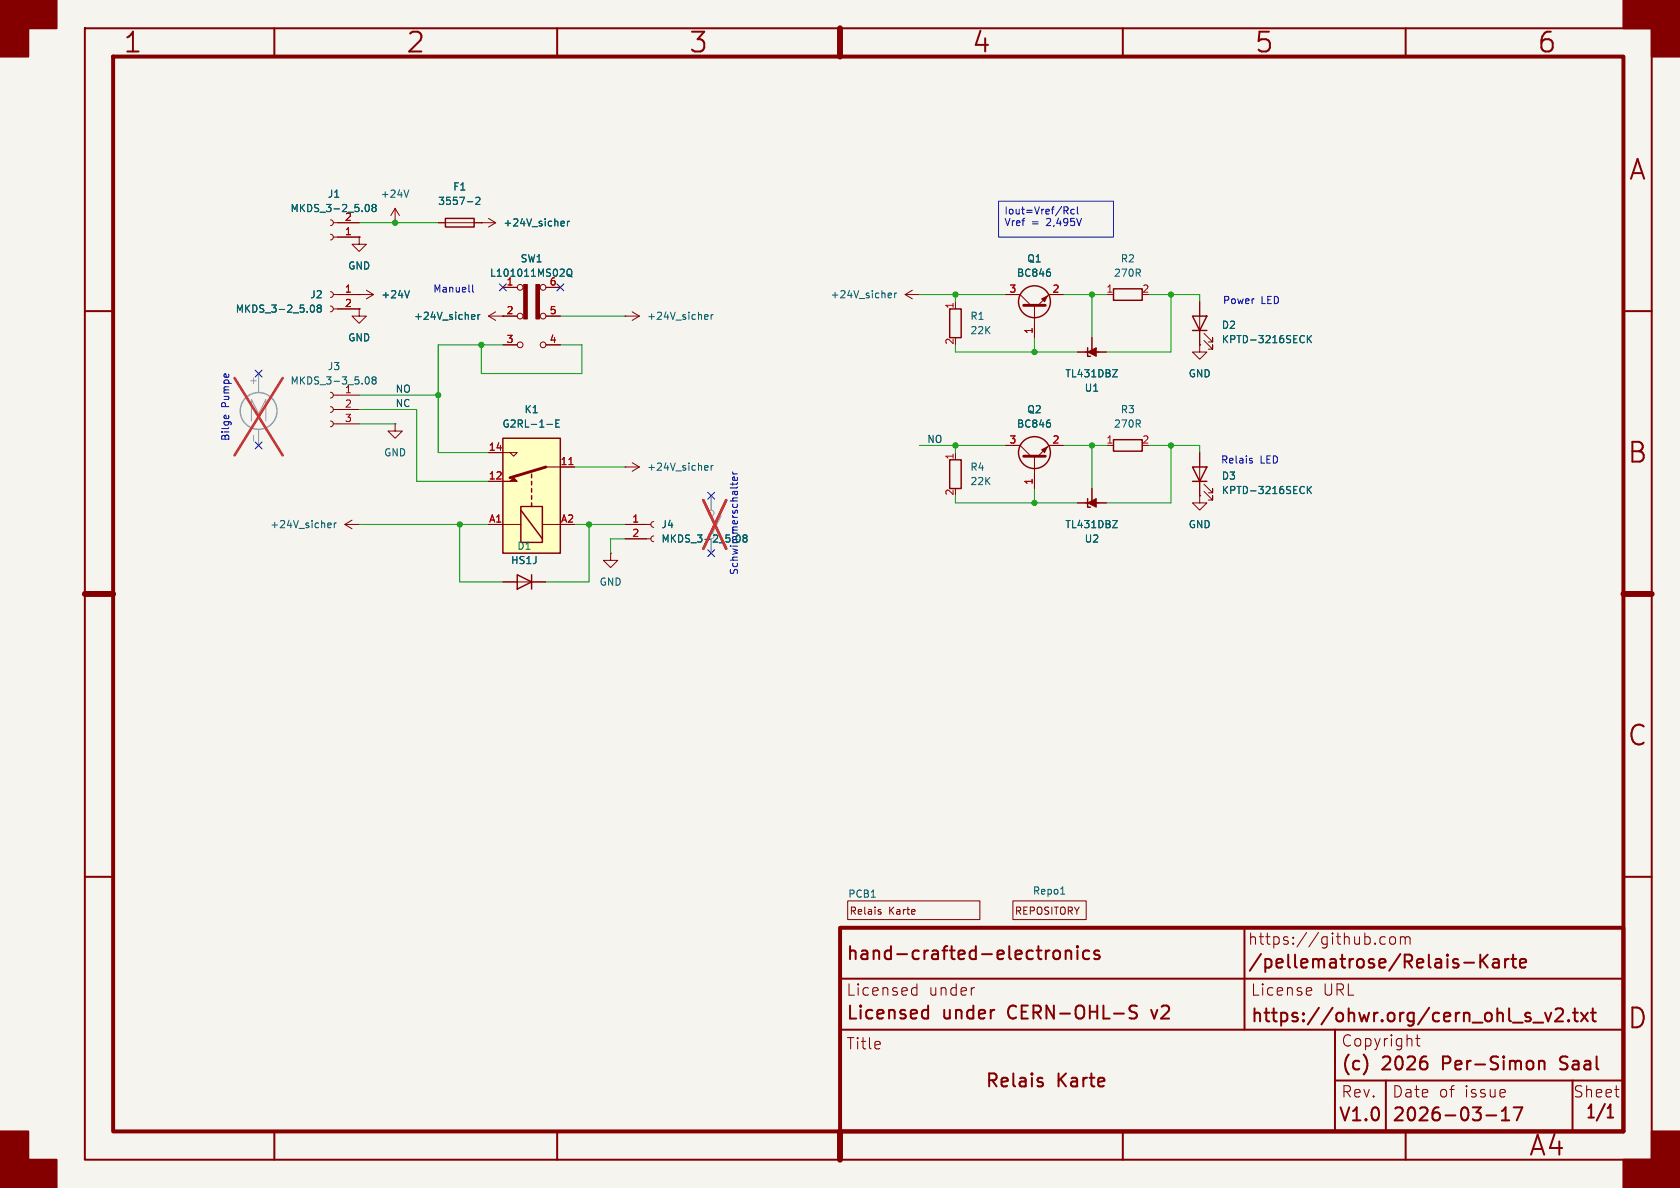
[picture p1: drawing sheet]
<svg xmlns="http://www.w3.org/2000/svg" width="297mm" height="210mm" viewBox="0 0 297 210" stroke-linecap="round" stroke-linejoin="round" font-family="sans-serif">
<path d="M0 0h297v210h-297z" fill="#f5f4ef" stroke="#f5f4ef" stroke-width=".18"/>
<g fill="none" stroke="#840000" stroke-width=".35">
<path d="M15 5h277v200h-277zM48.5 5v5M98.5 5v5M148.5 5v5M198.5 5v5M248.5 5v5M15 55h5M287 55h5M15 105h5M287 105h5M15 155h5M287 155h5"/>
<path d="M148.5 173h138.5M163.2 179.9l.2 .2 .7-.2M163.2 178.6l.2-.1 .7 .1M164.1 177.8v2.3M184.9 168v1.6M185.5 168a.59 .59 0 0 0-.6 .5M186.4 168.1a.62 .62 0 0 1 1 .4v.6a.62 .62 0 0 1-.6 .5 .62 .62 0 0 1-.6-.5v-.6zM188.4 168.2a.57 .57 0 0 1 1 .1v1.3M188.4 168v1.6M190.5 167.3v.2M190.5 168v1.6M190.5 167.3l-.1 .1 .1 .1"/>
<path d="M190.5 167.3l.1 .1-.1 .1M192.6 168.1l-.7-.1-.4 .5v.6l.2 .3 .2 .2 .7-.2M194.3 168.1l-.5-.1-.4 .3 .1 .4 .8 .2 .1 .2-.1 .3-.2 .2-.7-.2M201 177.9l-.9-.1a.56 .56 0 0 0-.4 .5 .56 .56 0 0 0 .4 .5 .84 .84 0 0 1 .9 .6 .59 .59 0 0 1-.4 .7l-.9-.2M203.5 178.5l.6 1.6M220 164v18M258.8 170.2h1.8M261.7 168.8v2.3M262 169.7l1 1.4M263 168.8l-1.3 1.3M264 169.6l.2-.1 .7 .1 .1 .2v1.3M265 170.1l-.8 .1a.45 .45 0 0 0-.3 .4 .45 .45 0 0 0 .3 .5l.8-.2"/>
<path d="M266.1 169.5v1.6M266.7 169.5a.59 .59 0 0 0-.6 .5M267.2 169.5h.8M267.5 168.8v1.9l.1 .2 .4 .2M268.7 170.3l1.1-.2-.1-.5-.7-.1-.3 .3 .1 1.1 .2 .2 .7-.2M270 179.8l.5 .1 .1 .3-.3 .4h-.4M270 179l.5 .1M273.1 179l.6 1.6 .5-1.6M275 178.5l.3-.2h.6a.62 .62 0 0 1 .3 .9l-1.3 1.4h1.4M278.1 179h.9M278.4 178.3v1.9l.1 .2 .5 .2M279.5 179l1.2 1.6"/>
<path d="M280.7 179l-1.2 1.6M281.3 179h.8M281.6 178.3v1.9l.1 .2 .4 .2M148.5 182h138.5M183.7 191.3l.6 .1 .1 .3-.3 .4h-.5M183.7 190.5l.6 .1M236 191h51M236 182v18M241.6 187.4l.1 .6-.1 .9M245 191v9M262.8 197.2h1.7M265.5 198.1h1.3"/>
<path d="M265.5 196.4l.7-.6v2.3M267.6 195.8h1.5l-1 2.3M271.1 180.8h1.7M272.1 187.5v1.6M272.1 187.7a.57 .57 0 0 1 1 .1v1.3M275.8 188.9l.3 .2M276 186.9a.53 .53 0 0 0 0 .8M277.3 180.3l.1 .1-.1 .2M277.3 180.3l-.1 .1 .1 .2M277.3 180.3v.3M278 191v9M284.2 197.6h1"/>
<path d="M284.2 195.9l.5-.6v2.3M48.5 200v5M98.5 200v5M148.5 200v5M198.5 200v5M248.5 200v5"/>
</g>
<path d="M20 10h267v190h-267zM148.5 164h138.5v36h-138.5z" fill="none" stroke="#840000" stroke-width=".7"/>
<path d="M148.5 5v5M15 105h5M287 105h5M148.5 200v5" fill="none" stroke="#840000" stroke-width="1.1"/>
<g fill="#840000" stroke="#840000" stroke-width=".35">
<path d="M0 0h10v5h-5v5h-5z"/>
<path d="M0 200h5v5h5v5h-10z"/>
<path d="M287 0h10v10h-5v-5h-5z"/>
<path d="M292 200h5v10h-10v-5h5z"/>
</g>
<g fill="none" stroke="#840000" stroke-width=".18">
<path d="M58.4 38.9l.4 .1 .1 .4-.1 .3-.4 .2M58.9 39.4h4.6M69.8 39.4h.1M69.8 36.8l.8 1.3M69.8 36.8l-.7 1.3M69.8 36.8v2.6M77.5 39.4h10.1M85.1 39.4h.1M86.4 38.6l1.2 .8M87.6 39.4l-1.2 .7M58.4 51.6l.4 .1 .1 .4-.1 .3-.4 .2M58.4 54.1l.4 .2 .1 .3-.1 .4-.4 .1"/>
<path d="M58.4 41.4l.4 .2 .1 .3-.1 .4-.4 .1M58.9 52.1h7.1M58.9 54.6h4.6M58.9 41.9h4.6M63.5 54.6v1.3h-1.3l1.3 1.3 1.3-1.3h-1.3M63.5 54.6h.1M63.5 41.9v1.3h-1.3l1.3 1.3 1.3-1.3h-1.3M63.5 41.9h.1M63.5 52.1h.1M64.8 51.3l1.2 .8M66 52.1l-1.2 .7M86.4 55.9h5"/>
<path d="M86.4 55.9l1.2 .7M87.6 55.1l-1.2 .8M88.9 50.8h2.5M96.5 50.8h2.6M96.5 55.9h2.6M110.5 55.9h.1M110.5 55.9h2.5M111.8 55.1l1.2 .8M113 55.9l-1.2 .7M160 52.1l1.3 .7M160 52.1h2.6M161.3 51.3l-1.3 .8"/>
<path d="M162.6 52.1h.1M168.9 53.3v1.3M177.8 52.1h2.5l1.9 1.9M182.9 54v5.7M188 52.1h-2.6l-1.9 1.9M193 59.7v2.5M195.6 52.1h1.2M212.1 53.3v7.7M212.9 58.9l1.5 1.6v-.8v.8h-.8M58.4 69.3l.4 .2 .1 .4-.1 .3-.4 .2M58.4 71.9l.4 .1 .1 .4-.1 .3-.4 .2M58.4 74.4l.4 .2 .1 .3-.1 .4-.4 .1"/>
<path d="M58.9 69.9h4.6M58.9 72.4h4.6M58.9 74.9h4.6M69.8 74.9v1.3h1.3l-1.3 1.3-1.2-1.3h1.2M69.8 74.9h.1M88.9 61h2.5M96.5 61h2.6M177.8 78.7h2.5l1.9 1.9M188 78.7h-2.6l-1.9 1.9M190.5 62.2h5.1M191.8 62.2h2.5M195.6 78.7h1.2"/>
<path d="M212.1 61v1.2h-1.3l1.3 1.3 1.3-1.3h-1.3M212.1 61h.1M212.9 60.2l1.5 1.5v-.7v.7h-.8M61 92.7l1.2 .8M61 92.7h2.5M62.2 91.9l-1.2 .8M63.5 92.7h.1M107.9 97.8v1.3h-1.2l1.2 1.2 1.3-1.2h-1.3M107.9 97.8h.1M110.5 82.6h.1M110.5 82.6h2.5M111.8 81.8l1.2 .8"/>
<path d="M113 82.6l-1.2 .7M168.9 80v1.3M182.9 80.6v5.8M190.5 88.9h5.1M191.8 88.9h2.5M193 86.4v2.5M212.1 87.6v1.3h-1.3l1.3 1.3 1.3-1.3h-1.3M212.1 87.6h.1M212.1 80v7.6M212.9 86.9l1.5 1.5v-.8v.8h-.8M212.9 85.6l1.5 1.5v-.7v.7h-.8M88.9 102.9h7.6"/>
<path d="M149.9 159.3h23.3v3.3h-23.3zM179.1 159.3h12.9v3.3h-12.9zM155.4 161.2l.3 .1 .1 .1-.2 .2h-.2M155.4 160.8h.3M161.3 175.8l.2 .1 .6-.1M161.3 174.7l.2-.1 .6 .1M162.1 173.9v2M172.1 174.6h.2M231.2 174.6l.6 .1 .1 .4-1 .2M231.8 175.8l-.6 .1M244.9 165.7l-.6-.1-.3 .4v.5l.1 .3 .2 .1 .6-.1M245.8 165.8a.54 .54 0 0 1 .5-.2 .54 .54 0 0 1 .4 .4v.5a.54 .54 0 0 1-.5 .4 .54 .54 0 0 1-.5-.4z"/>
<path d="M247.6 165.8a.5 .5 0 0 1 .8 .1M247.6 165.6v1.3M248.4 165.9l.3-.3 .5 .1 .1 1.2M248.4 165.9v1M250.3 183.6h.7M250.6 182.9v1.7l.1 .2 .3 .1M285.5 192.6h.7M286 193.9h.2"/>
<circle cx="91.9" cy="50.8" r=".51"/>
<circle cx="91.9" cy="55.9" r=".51"/>
<circle cx="96" cy="55.9" r=".51"/>
<circle cx="96" cy="50.8" r=".51"/>
<circle cx="91.9" cy="61" r=".51"/>
<circle cx="96" cy="61" r=".51"/>
</g>
<g fill="none" stroke="#006464" stroke-width=".18">
<path d="M64.9 36.1a.68 .68 0 0 1 .4 .7 .68 .68 0 0 1-.4 .6M66 36.7l-.2-.3 .2-.3h.3l.2 .3-.2 .3M66 36.7l-.2 .2v.4l.2 .1 .4-.1 .1-.1v-.3l-.2-.2M66 36.7h.3M72.3 33.6l-.5 1.3M82.6 35.7h1M84.1 35l.5-.1 .2 .3-.7 .9h.7M99.4 39.1l.3 .1 .1 .2-.6 .1M99.7 39.9h-.3M100.3 39.1v.8M100.7 39.1l-.4 .2M55.2 53.9a.68 .68 0 0 1 .4 .7 .68 .68 0 0 1-.4 .6"/>
<path d="M56.3 54.5l-.2-.3 .2-.3h.3l.2 .3-.2 .3M56.3 54.5l-.2 .2v.4l.2 .1 .4-.1 .1-.2v-.2l-.2-.2M56.3 54.5h.3M72.4 51.4l-.4 1.2M83.5 55.6l.4 .1 .1 .2-.7 .1M83.9 56.4l-.4 .1M84.5 55.6v.9M84.9 55.6l-.4 .3M100.3 47.8l.2-.2a.43 .43 0 0 1 .6 .4v.4a.42 .42 0 0 1-.4 .5 .42 .42 0 0 1-.5-.5zM100.5 48.5l.6 .5M124.8 55.6l.3 .1 .1 .2-.6 .1M125.1 56.4l-.3 .1"/>
<path d="M125.7 55.6v.9M126.1 55.6l-.4 .3M157.2 51.8l.4 .1v.2l-.6 .1M157.6 52.6h-.4M158.2 51.8v.8M158.5 51.8l-.3 .2M185.6 48.1l.1 .2-.1 .5M230.5 59.4h.1M231.1 59.3v1.3M231.3 59.9l.6 .7M231.9 59.3l-.8 .7M64.9 66.6a.68 .68 0 0 1 .4 .7 .68 .68 0 0 1-.4 .6"/>
<path d="M66 67.2l-.2-.3 .2-.3h.3l.2 .3-.2 .3M66 67.2l-.2 .2v.4l.2 .1 .4-.1 .1-.2v-.2l-.2-.2M66 67.2h.3M185.6 74.8l.1 .2-.1 .4M196.7 65.3h.8l-.8 1.3h.8M230.6 60.5h-.1M58.1 92.4l.4 .1 .1 .2-.7 .2M58.5 93.2l-.4 .1M59.1 92.4v.9M59.5 92.4l-.4 .3M124.8 82.3h.3l.1 .3-.6 .1M125.1 83.1h-.3"/>
<path d="M125.7 82.3v.8M126.1 82.3l-.4 .2M196.7 92h.8l-.8 1.3h.8M230.5 86l.1 .1M230.6 87.1l-.1 .1M231.1 86v1.3M231.3 86.5l.6 .8M231.9 86l-.8 .7M187.5 158.1h.7"/>
</g>
<g fill="#840000" stroke="#840000" stroke-width=".18">
<path d="M192.3 62.2l1.5-.7v1.5z"/>
<path d="M184.1 52.8l1.1-.5-.5 1z"/>
<path d="M184.1 79.5l1.1-.5-.5 1z"/>
<path d="M92.6 50.3h.6v6.1h-.6z"/>
<path d="M94.7 50.3h.7v6.1h-.7z"/>
<path d="M192.3 88.9l1.5-.8v1.6z"/>
</g>
<g fill="none" stroke="#840000" stroke-width=".25">
<path d="M78.7 38.6h5.1v1.5h-5.1zM167.9 54.6h2v5.1h-2zM196.8 51.1h5.1v2h-5.1zM210.8 55.9h2.6l-1.3 2.5zM210.8 58.4h2.6M192.3 61.5v1.5h.5M196.8 77.7h5.1v2.1h-5.1zM167.9 81.3h2v5.1h-2zM192.3 88.1v1.6h.5M210.8 82.6h2.6l-1.3 2.5zM210.8 85.1h2.6M91.4 101.6l2.6 1.3-2.6 1.2z"/>
<path d="M94 101.6v2.5"/>
<circle cx="182.9" cy="53.3" r="2.82"/>
<circle cx="182.9" cy="80" r="2.82"/>
</g>
<path d="M181 54h3.8M181 80.6h3.8" fill="none" stroke="#840000" stroke-width=".51"/>
<g fill="none" stroke="#9c9b98" stroke-width=".18">
<path d="M44.4 74.4v-3.8l1.3 2.6 1.3-2.6v3.8M45.7 66v3.4M45.7 75.9v2.8M125.7 87.6v2.6M125.7 95.3v2.5M127.5 91.2l-1.5 3"/>
<circle cx="125.7" cy="90.7" r=".51"/>
</g>
<circle cx="45.7" cy="72.6" r="3.3" fill="none" stroke="#9c9b98" stroke-width=".25"/>
<path d="M44.8 77v1" fill="none" stroke="#939391" stroke-width=".18"/>
<path d="M41.5 66.8l8.5 13.7M50 66.8l-8.5 13.7M124.3 88.4l4.1 8.6M128.4 88.4l-4.1 8.6" fill="none" stroke="#e12e31" stroke-width=".46"/>
<path d="M88.9 77.5h10.2v20.3h-10.2z" fill="#ffffc2"/>
<g fill="none" stroke="#840000" stroke-width=".18">
<path d="M59.7 39.4h3.8M77.5 39.4h1.2M83.8 39.4h1.3M85.1 39.4h.1M59.7 52.1h3.8M59.7 54.6h3.8M59.7 41.9h3.8M63.5 54.6h.1M63.5 41.9h.1M63.5 52.1h.1M88.9 50.8h2.5M88.9 55.9h2.5"/>
<path d="M96.5 50.8h2.6M96.5 55.9h2.6M177.8 52.1h2.5M182.9 57.2v2.5M185.4 52.1h2.6M193 59.7v2.5M212.1 53.3v2.6M212.1 58.4v2.6M88.9 61h2.5M96.5 61h2.6M177.8 78.7h2.5M185.4 78.7h2.6"/>
<path d="M190.5 62.2h5.1M212.1 61h.1M86.4 80h5l-.6 .6-.6-.6M86.4 92.7h5.7M86.4 85.1h2.5M95.9 92.7h3.2M96.5 82.6h5.1M110.5 92.7h4.6M110.5 95.3h4.6M115.6 92.2l-.4 .2-.1 .3 .1 .4 .4 .1M115.6 94.7l-.4 .2-.1 .4 .1 .3 .4 .2M182.9 83.8v2.6"/>
<path d="M190.5 88.9h5.1M193 86.4v2.5M212.1 87.6h.1M212.1 80v2.6M212.1 85.1v2.5M88.9 102.9h2.5M94 102.9h2.5"/>
</g>
<path d="M88.9 77.5h10.2v20.3h-10.2zM92.1 89.5h3.8v6.4h-3.8zM92.1 90.2l3.8 5.1M94 83.8v.7M94 85.1v.6M94 86.4v.6M94 87.6v.7M94 88.9v.6" fill="none" stroke="#840000" stroke-width=".25"/>
<path d="M88.9 85.1h1.3l.6-.6 .6 .6z" fill="#840000" stroke="#840000" stroke-width=".18"/>
<path d="M96.5 82.6l-6.3 1.9" fill="none" stroke="#840000" stroke-width=".51"/>
<path d="M100.6 82.1h.7" fill="none" stroke="#a90000" stroke-width=".18"/>
<g fill="none" stroke="#006464" stroke-width=".18">
<path d="M64.9 36.1a.68 .68 0 0 1 .4 .7 .68 .68 0 0 1-.4 .6M66 36.7l-.2-.3 .2-.3h.3l.2 .3-.2 .3M66 36.7l-.2 .2v.4l.2 .1 .4-.1 .1-.1v-.3l-.2-.2M66 36.7h.3M82.6 35.7h1M84.1 35l.5-.1 .2 .3-.7 .9h.7M99.4 39.1l.3 .1 .1 .2-.6 .1M99.7 39.9h-.3M100.3 39.1v.8M100.7 39.1l-.4 .2M55.2 53.9a.68 .68 0 0 1 .4 .7 .68 .68 0 0 1-.4 .6M56.3 54.5l-.2-.3 .2-.3h.3l.2 .3-.2 .3"/>
<path d="M56.3 54.5l-.2 .2v.4l.2 .1 .4-.1 .1-.2v-.2l-.2-.2M56.3 54.5h.3M72.4 51.4l-.4 1.2M83.5 55.6l.4 .1 .1 .2-.7 .1M83.9 56.4l-.4 .1M84.5 55.6v.9M84.9 55.6l-.4 .3M100.3 47.8l.2-.2a.43 .43 0 0 1 .6 .4v.4a.42 .42 0 0 1-.4 .5 .42 .42 0 0 1-.5-.5zM100.5 48.5l.6 .5M185.6 48.1l.1 .2-.1 .5M230.5 59.4h.1M231.1 59.3v1.3"/>
<path d="M231.3 59.9l.6 .7M231.9 59.3l-.8 .7M96.7 75h1M98.3 74.8h.4M98.9 74.2h-.6v1.3h.6M185.6 74.8l.1 .2-.1 .4M196.7 65.3h.8l-.8 1.3h.8M230.6 60.5h-.1M131.6 95.1l-.3-.2 .3-.3h.2l.3 .2-.3 .3M131.6 95.1l-.3 .2 .1 .4 .2 .1h.3l.2-.2v-.3l-.3-.2M131.6 95.1h.2M196.7 92h.8l-.8 1.3h.8"/>
<path d="M230.5 86l.1 .1M230.6 87.1l-.1 .1M231.1 86v1.3M231.3 86.5l.6 .8M231.9 86l-.8 .7"/>
</g>
<g fill="none" stroke="#009600" stroke-width=".18">
<path d="M63.5 39.4h14M99.1 55.9h11.4M162.6 52.1h15.2M168.9 52.1v1.2M182.9 59.7v2.5M188 52.1h7.6M193 52.1v7.6M203.2 52.1h8.9v1.2M207 52.1v10.1h-11.4M63.5 72.4h10.2v12.7h12.7M63.5 74.9h6.3M63.5 69.9h14"/>
<path d="M85.1 61v5h17.8v-5h-3.8M88.9 61h-11.4v19h8.9M162.6 78.7h15.2M168.9 61v1.2h21.6M168.9 78.7v1.3M188 78.7h7.6M193 78.7v7.7M203.2 78.7h8.9v1.3M207 78.7v10.2h-11.4M63.5 92.7h22.9M81.3 92.7v10.2h7.6M101.6 92.7h8.9"/>
<path d="M101.6 82.6h8.9M104.1 92.7v10.2h-7.6M110.5 95.3h-2.6v2.5M168.9 87.6v1.3h21.6M182.9 86.4v2.5"/>
</g>
<path d="M88.3 50.2l1.2 1.2M89.5 50.2l-1.2 1.2M98.5 50.2l1.2 1.2M99.7 50.2l-1.2 1.2M45.1 78.1l1.2 1.2M45.1 65.4l1.2 1.2M46.3 78.1l-1.2 1.2M46.3 65.4l-1.2 1.2M125.1 97.2l1.2 1.2M125.1 87l1.2 1.2M126.3 97.2l-1.2 1.2M126.3 87l-1.2 1.2" fill="none" stroke="#000084" stroke-width=".18"/>
<g fill="none" stroke="#0000c2" stroke-width=".18">
<path d="M176.5 35.6h20.3v6.3h-20.3zM188.1 36.6h.5l.2 .2-.1 .4h-.6M188.4 37.2l.4 .6M189.9 37h-.3l-.3 .2 .1 .6h.5M190.5 36.6v1.1l.1 .1M83.6 50.4v1.1l.1 .1M39.6 73.6l.3-.2 .1 .6M40.4 73.5l.1 .1M129.5 83.4l.3 .4M129.5 85.3v.5M129.5 83.8h.9M130.3 84.4l.1 .3-.2 .2h-.6v-.5l.2-.1 .2 .6"/>
<path d="M130.4 85.3l-.2 .3h-1.1M221.1 81.4l.3 .1v.2l-.1 .2h-.3M221.1 81l.3 .1"/>
</g>
<path d="M125.7 87.6v2.6M125.7 95.3v2.5" fill="none" stroke="#9c9b98" stroke-width=".18"/>
<path d="M124.3 88.4l4.1 8.6M128.4 88.4l-4.1 8.6" fill="none" stroke="#e12e31" stroke-width=".46"/>
<g fill="#009600" stroke="#009600" stroke-width=".18">
<circle cx="85.1" cy="61" r=".46"/>
<circle cx="77.5" cy="69.9" r=".46"/>
<circle cx="81.3" cy="92.7" r=".46"/>
<circle cx="104.1" cy="92.7" r=".46"/>
<circle cx="168.9" cy="52.1" r=".46"/>
<circle cx="193" cy="78.7" r=".46"/>
<circle cx="182.9" cy="62.2" r=".46"/>
<circle cx="207" cy="52.1" r=".46"/>
<circle cx="193" cy="52.1" r=".46"/>
<circle cx="69.8" cy="39.4" r=".46"/>
<circle cx="207" cy="78.7" r=".46"/>
<circle cx="168.9" cy="78.7" r=".46"/>
<circle cx="182.9" cy="88.9" r=".46"/>
</g>
<g font-size="4.9" fill="#840000">
<text x="21.7" y="9.8">1</text>
<text x="71.7" y="9.8">2</text>
<text x="121.7" y="9.8">3</text>
<text x="171.7" y="9.8">4</text>
<text x="221.7" y="9.8">5</text>
<text x="271.7" y="9.8">6</text>
<text x="287.8" y="32.3">A</text>
<text x="287.6" y="82.3">B</text>
<text x="287.6" y="132.3">C</text>
<text x="287.6" y="182.3">D</text>
<text x="270.2" y="204.8">A4</text>
</g>
<g font-size="3.2" fill="#840000">
<text x="149.5" y="170.2">hand-crafted-electronics</text>
<text x="220.5" y="171.7">/pellematrose/Relais-Karte</text>
<text x="149.5" y="180.7">Licensed</text>
<text x="166.7" y="180.7">under</text>
<text x="178.7" y="180.7">CERN-OHL-S</text>
<text x="204.7" y="180.7">v2</text>
<text x="221" y="181.2">https://ohwr.org/cern_ohl_s_v2.txt</text>
<text x="237" y="189.7">(c)</text>
<text x="244.4" y="189.7">2026</text>
<text x="255.5" y="189.7">Per-Simon</text>
<text x="276.9" y="189.7">Saal</text>
<text x="174" y="192.7">Relais</text>
<text x="186.9" y="192.7">Karte</text>
<text x="236.5" y="198.7">V1.0</text>
<text x="246" y="198.7">2026-03-17</text>
<text x="280.1" y="198.2">1/1</text>
</g>
<g font-size="2.8" fill="#840000">
<text x="220.5" y="167.3">https://github.com</text>
<text x="149.5" y="176.3">Licensed</text>
<text x="164.1" y="176.3">under</text>
<text x="221" y="176.3">License</text>
<text x="233.8" y="176.3">URL</text>
<text x="149.5" y="185.8">Title</text>
<text x="237" y="185.3">Copyright</text>
<text x="237" y="194.3">Rev.</text>
<text x="246" y="194.3">Date</text>
<text x="254.3" y="194.3">of</text>
<text x="258.9" y="194.3">issue</text>
<text x="278" y="194.3">Sheet</text>
</g>
<g font-size="1.8" fill="#006464">
<text x="57.9" y="35.2">J1</text>
<text x="67.2" y="35.2">+24V</text>
<text x="80" y="33.9">F1</text>
<text x="51.3" y="37.7">MKDS_3-2_5.08</text>
<text x="77.4" y="36.4">3557-2</text>
<text x="88.9" y="40.2">+24V_sicher</text>
<text x="61.5" y="47.9">GND</text>
<text x="91.9" y="46.6">SW1</text>
<text x="181.5" y="46.6">Q1</text>
<text x="198" y="46.6">R2</text>
<text x="54.8" y="52.9">J2</text>
<text x="67.3" y="52.9">+24V</text>
<text x="86.5" y="49.1">L101011MS02Q</text>
<text x="146.7" y="52.9">+24V_sicher</text>
<text x="179.7" y="49.1">BC846</text>
<text x="196.8" y="49.1">270R</text>
<text x="41.6" y="55.5">MKDS_3-2_5.08</text>
<text x="73.1" y="56.7">+24V_sicher</text>
<text x="114.3" y="56.7">+24V_sicher</text>
<text x="171.5" y="56.7">R1</text>
<text x="171.5" y="59.3">22K</text>
<text x="215.9" y="58.3">D2</text>
<text x="57.9" y="65.6">J3</text>
<text x="61.5" y="60.6">GND</text>
<text x="215.9" y="60.9">KPTD-3216SECK</text>
<text x="51.3" y="68.2">MKDS_3-3_5.08</text>
<text x="60.9" y="69.6">1</text>
<text x="188.3" y="66.9">TL431DBZ</text>
<text x="191.7" y="69.4">U1</text>
<text x="210.1" y="66.9">GND</text>
<text x="88.7" y="75.8">G2RL-1-E</text>
<text x="92.6" y="73.3">K1</text>
<text x="179.7" y="75.8">BC846</text>
<text x="181.5" y="73.3">Q2</text>
<text x="196.8" y="75.8">270R</text>
<text x="198" y="73.3">R3</text>
<text x="67.8" y="80.9">GND</text>
<text x="114.3" y="83.4">+24V_sicher</text>
<text x="171.5" y="83.4">R4</text>
<text x="171.5" y="86">22K</text>
<text x="215.9" y="85">D3</text>
<text x="215.9" y="87.5">KPTD-3216SECK</text>
<text x="47.7" y="93.6">+24V_sicher</text>
<text x="116.8" y="93.6">J4</text>
<text x="188.3" y="93.6">TL431DBZ</text>
<text x="210.1" y="93.6">GND</text>
<text x="90.2" y="99.9">HS1J</text>
<text x="91.4" y="97.4">D1</text>
<text x="116.8" y="96.1">MKDS_3-2_5.08</text>
<text x="130.7" y="101.7" transform="rotate(-90 130.7 101.7)">Schwimmerschalter</text>
<text x="191.7" y="96.1">U2</text>
<text x="105.9" y="103.7">GND</text>
<text x="149.9" y="158.9">PCB1</text>
<text x="182.5" y="158.3">Repo1</text>
</g>
<g font-size="1.8" fill="#a90000">
<text x="60.9" y="41.7">1</text>
<text x="60.9" y="39.1">2</text>
<text x="60.9" y="51.8">1</text>
<text x="89.5" y="50.5">1</text>
<text x="97.1" y="50.5">6</text>
<text x="178.4" y="51.8">3</text>
<text x="186" y="51.8">2</text>
<text x="195.5" y="51.8">1</text>
<text x="201.9" y="51.8">2</text>
<text x="60.9" y="54.4">2</text>
<text x="97.1" y="55.6">5</text>
<text x="168.7" y="54.7" transform="rotate(-90 168.7 54.7)">1</text>
<text x="182.6" y="59.1" transform="rotate(-90 182.6 59.1)">1</text>
<text x="89.5" y="60.7">3</text>
<text x="97.1" y="60.7">4</text>
<text x="168.7" y="61" transform="rotate(-90 168.7 61)">2</text>
<text x="60.9" y="72.1">2</text>
<text x="60.9" y="74.7">3</text>
<text x="86.3" y="79.8">14</text>
<text x="99" y="82.3">11</text>
<text x="168.7" y="81.4" transform="rotate(-90 168.7 81.4)">1</text>
<text x="178.4" y="78.5">3</text>
<text x="186" y="78.5">2</text>
<text x="195.5" y="78.5">1</text>
<text x="201.9" y="78.5">2</text>
<text x="86.3" y="84.8">12</text>
<text x="168.7" y="87.7" transform="rotate(-90 168.7 87.7)">2</text>
<text x="182.6" y="85.8" transform="rotate(-90 182.6 85.8)">1</text>
<text x="86.4" y="92.5">A1</text>
<text x="99.1" y="92.5">A2</text>
<text x="111.7" y="92.5">1</text>
<text x="111.7" y="95">2</text>
</g>
<g font-size="1.8" fill="#0000c2">
<text x="177.5" y="38.2">Iout=Vref/Rcl</text>
<text x="177.5" y="40.3">Vref</text>
<text x="182.3" y="40.3">=</text>
<text x="185.1" y="40.3">2,495V</text>
<text x="76.5" y="51.9">Manuell</text>
<text x="216.1" y="54">Power</text>
<text x="222.9" y="54">LED</text>
<text x="40.7" y="72.1" transform="rotate(-90 40.7 72.1)">Pumpe</text>
<text x="40.7" y="78" transform="rotate(-90 40.7 78)">Bilge</text>
<text x="215.8" y="82.1">Relais</text>
<text x="222.7" y="82.1">LED</text>
</g>
<g font-size="1.8" fill="#840000">
<text x="89.5" y="55.6">2</text>
<text x="150.1" y="161.9">Relais</text>
<text x="157.1" y="161.9">Karte</text>
<text x="179.3" y="161.9">REPOSITORY</text>
</g>
<text font-size="1.8" fill="#939391" x="45.5" y="68.2" transform="rotate(-90 45.5 68.2)">+</text>
<g font-size="1.8" fill="#0f0f0f">
<text x="69.8" y="69.5">NO</text>
<text x="69.8" y="72">NC</text>
<text x="163.8" y="78.4">NO</text>
</g>
</svg>
